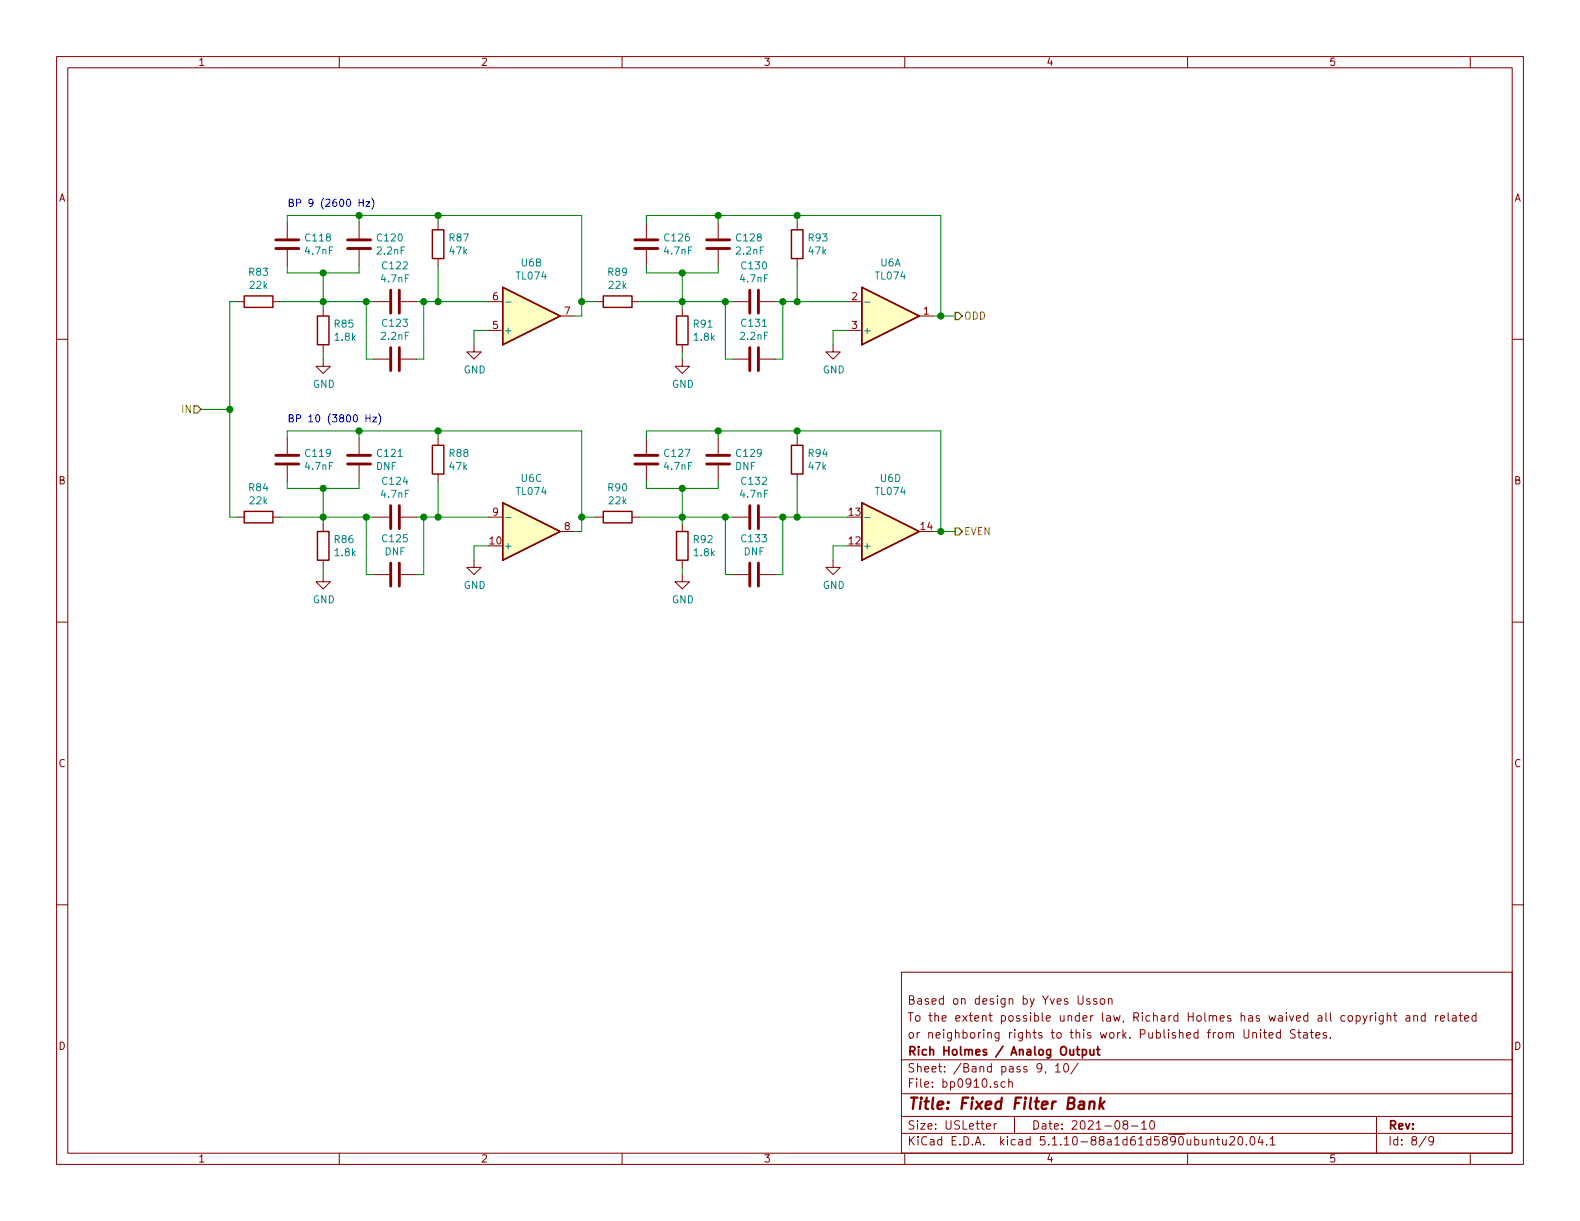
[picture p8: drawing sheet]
<svg xmlns="http://www.w3.org/2000/svg" width="279mm" height="216mm" viewBox="0 0 279 216" stroke-linecap="round" stroke-linejoin="round" font-family="sans-serif">
<g fill="none" stroke="#840000" stroke-width=".18">
<path d="M10 10h259.4v195.9h-259.4zM12 12h255.4v191.9h-255.4zM60 10v2M110 10v2M160 10v2M210 10v2M260 10v2M50.8 39.4v2.8M63.5 39.4v2.8M77.5 39.4v1.2M114.3 39.4v2.8M127 39.4v2.8"/>
<path d="M141 39.4v1.2M10 60h2M41.9 53.3h1.3M48.3 53.3h1.2M50.8 44.2v2.8M57.1 54.6v1.3M63.5 44.2v2.8M66 53.3h2.8M70.9 53.3h2.8M77.5 45.7v1.3M86.4 53.3h2.5M86.4 58.4h2.5"/>
<path d="M99.1 55.9h2.5M105.4 53.3h1.3M111.8 53.3h1.2M114.3 44.2v2.8M120.6 54.6v1.3M127 44.2v2.8M129.5 53.3h2.8M134.4 53.3h2.8M141 45.7v1.3M149.9 53.3h2.5M149.9 58.4h2.5M162.6 55.9h2.5"/>
<path d="M267.4 60h2M50.8 77.5v2.8M57.1 63.5v1.3h1.3l-1.3 1.2-1.2-1.2h1.2M57.1 61v1.2M63.5 77.5v2.8M66 63.5h2.8M70.9 63.5h2.8M77.5 77.5v1.2M83.8 61v1.2h1.3l-1.3 1.3-1.3-1.3h1.3M114.3 77.5v2.8M120.6 63.5v1.3h1.3l-1.3 1.2-1.2-1.2h1.2M120.6 61v1.2"/>
<path d="M127 77.5v2.8M129.5 63.5h2.8M134.4 63.5h2.8M141 77.5v1.2M147.3 61v1.2h1.3l-1.3 1.3-1.3-1.3h1.3M41.9 91.4h1.3M48.3 91.4h1.2M50.8 82.3v2.8M57.1 92.7v1.3M57.1 99.1v1.2M63.5 82.3v2.8M66 91.4h2.8"/>
<path d="M70.9 91.4h2.8M77.5 83.8v1.3M83.8 99.1v1.2h1.3l-1.3 1.3-1.3-1.3h1.3M86.4 91.4h2.5M99.1 94h2.5M105.4 91.4h1.3M111.8 91.4h1.2M114.3 82.3v2.8M120.6 92.7v1.3M120.6 99.1v1.2M127 82.3v2.8M129.5 91.4h2.8"/>
<path d="M134.4 91.4h2.8M141 83.8v1.3M147.3 99.1v1.2h1.3l-1.3 1.3-1.3-1.3h1.3M10 110h2M57.1 101.6v1.3h1.3l-1.3 1.2-1.2-1.2h1.2M66 101.6h2.8M70.9 101.6h2.8M120.6 101.6v1.3h1.3l-1.3 1.2-1.2-1.2h1.2M129.5 101.6h2.8M134.4 101.6h2.8M267.4 110h2M10 160h2"/>
<path d="M267.4 160h2M159.4 171.9h108v32h-108zM190.7 176.1v1.2l.2 .3h.3l.3-.3v-1.2M192.7 176.7l-.3-.1-.2 .2v.2l.5 .1v.4h-.5M193.9 176.7l-.3-.1-.2 .2v.2l.5 .1v.4h-.5M194.6 176.7l.3-.1 .4 .1v.7l-.2 .2-.5-.2zM196 176.7l.2-.1 .4 .1v.9M196 176.6v1M241 179.6l.4 1M241.8 179.6l-.6 1.3-.2 .2M242.3 179.6v1M242.7 179.6l-.4 .3"/>
<path d="M243.3 179.1v.1M243.3 179.6v1M244.6 179.6v1.2l-.3 .3-.3-.1M244.6 179.7l-.4-.1-.3 .3 .1 .6h.6M245.3 179.7l.2-.1 .4 .1v.9M245.3 179.1v1.5M246.5 179.6h.5M246.7 179.1v1.3l.3 .2M248.7 179.7h.6v.9M249.3 179.9l-.5 .1-.2 .2 .2 .4 .5-.1M250 179.7h.1a.37 .37 0 0 1 .6 .1v.8M250 179.6v1"/>
<path d="M252 179.7l-.4-.1-.3 .3 .1 .5 .2 .2 .4-.1M252 179.1v1.5M253.9 179.6v1M254.3 179.6l-.4 .3M256.1 179.1v1.3l.2 .2M256.9 179.7h.6v.9M257.5 179.9l-.5 .1-.2 .2 .2 .4 .5-.1M258 179.6h.6M258.2 179.1v1.3l.4 .2M261 179.7l-.4-.1-.3 .3 .1 .5 .2 .2 .4-.1M261 179.1v1.5M159.4 197.4h108"/>
<path d="M159.4 193.4h108M159.4 187.4h108M174.4 199.2l.8-.2-.1-.2-.4-.1-.3 .2 .1 .7h.6M175.8 198.7v1M176.2 198.7l-.3 .1-.1 .2M176.4 191.3h-.4l-.2 .2 .1 .2 .5 .1v.4h-.6M177.7 191.3h-.4l-.3 .2 .1 .6 .2 .2 .4-.1M178.4 191.4l.2-.1h.3l.1 1M178.4 190.8v1.5M179.4 197.4v3M184.2 188.7l-.3 .3-.4-.1-.1-.2v-.4l.1-.2h.4l.2 .1a1.19 1.19 0 0 1-.2 1.3l-.4 .1M184.9 189.5l-.1 .3"/>
<path d="M186.7 188.5l.4-.4v1.5M186.7 189.6h.8M188.2 188.2l.2-.1a.8 .8 0 0 1 .6 .7 .8 .8 0 0 1-.6 .8l-.2-.2-.1-.4zM190.7 188l-1.3 1.9M198.9 198.8l-.3-.3 .1-.2a.48 .48 0 0 1 .6-.1l.1 .3-.1 .3-.6 .1a.48 .48 0 0 0 0 .6l.2 .2 .5-.2v-.4l-.2-.3M200.1 199.1h1.1M201.9 198.6l.4-.4v1.5M201.9 199.7h.8M203.5 198.2h.2a.8 .8 0 0 1 .5 .7 .8 .8 0 0 1-.5 .8 1 1 0 0 1-.2-1.5zM220 182.1v1.2l.3 .3 .5-.2v-1.3M221.5 182.7h.1a.37 .37 0 0 1 .6 .1v.8M221.5 182.6v1"/>
<path d="M222.9 182.1v.1M222.9 182.6v1M223.4 182.6h.6M223.6 182.1v1.3l.4 .2M224.4 183.1l.7-.2-.1-.2-.4-.1-.2 .2 .1 .7h.5M226.4 182.7l-.4-.1-.3 .3 .1 .5 .2 .2 .4-.1M226.4 182.1v1.5M229 182.1h-.5l-.3 .2 .1 .4 .7 .3v.4l-.2 .2-.6-.1M229.5 182.6h.5M229.7 182.1v1.3l.3 .2M230.5 182.7h.6l.1 .9M231.2 182.9l-.5 .1-.2 .2v.3l.2 .1 .5-.1"/>
<path d="M231.7 182.6h.6M231.9 182.1v1.3l.4 .2M232.7 183.1l.7-.2-.1-.2-.4-.1-.2 .2 .1 .7h.5M234.5 182.7a.37 .37 0 0 0-.5 .1v.2l.5 .1 .1 .2-.2 .3-.4-.1M235.3 183.4v.2M243.4 197.4v6.5M254.7 180.1l.7-.2v-.2l-.5-.1-.2 .2 .1 .7h.6M259 180.1l.7-.2v-.2l-.5-.1-.2 .2 .1 .7h.6M60 203.9v2M110 203.9v2M159.4 200.4h108M160 203.9v2"/>
<path d="M210 203.9v2M214 201.6l.2-.1h.4v1M214 201.5v1M215.1 201.5h.6M215.3 201v1.3l.4 .2M216.2 201.5l.1 .9 .3 .1 .2-.2M216.8 201.5v1M217.5 201.1l.2-.1h.4l.2 .4-.9 1.1h.9M219 201.1l.4-.1a.94 .94 0 0 1 0 1.5l-.4-.3-.1-.7zM220.4 202.3v.2M221.2 201.1l.3-.1a.94 .94 0 0 1 0 1.5 .82 .82 0 0 1-.3-1.4zM222.8 200.9l-.3 1.1h.9"/>
<path d="M223.2 201.5v1M224 202.3v.2M224.6 201.4l.4-.4v1.5M224.6 202.5h.9M252.2 200.9l-1.2 1.9M253.5 201.6l-.3 .3-.4-.1-.1-.2v-.4l.1-.2h.4l.2 .1a1.19 1.19 0 0 1-.2 1.3l-.4 .1M260 203.9v2"/>
</g>
<path d="M190.9 194.8h.8l-.1 1.3M191.7 195.2l-.6 .1a.4 .4 0 0 0-.4 .4 .4 .4 0 0 0 .3 .4l.6-.1M192.7 194.9a.52 .52 0 0 1 .9 .1l-.2 1.1M192.7 194.8l-.1 1.3M194.6 194.1l-.2 2M194.7 195.3l.4 .8M195.3 194.8l-.8 .7" fill="none" stroke="#840000" stroke-width=".41"/>
<path d="M190.3 185.6h.6M190.6 185.1v1.3l.3 .2M191.4 185.6h.4l.3 .3-.1 .5-.2 .2-.4-.1M191.4 185.6v1.5M192.8 185.6v.8a.39 .39 0 0 0 .6 0M193.4 185.6v1M193.9 185.6h.6M194.1 185.1v1.3l.4 .2" fill="none" stroke="#840000" stroke-width=".3"/>
<g fill="none" stroke="#840000" stroke-width=".25">
<path d="M43.2 52.3h5.1v2.1h-5.1zM56.1 55.9h2.1v5.1h-2.1zM76.5 40.6h2v5.1h-2zM88.9 50.8l10.2 5.1-10.2 5.1zM106.7 52.3h5.1v2.1h-5.1zM119.6 55.9h2.1v5.1h-2.1zM140 40.6h2v5.1h-2zM152.4 50.8l10.2 5.1-10.2 5.1zM76.5 78.7h2v5.1h-2zM140 78.7h2v5.1h-2zM43.2 90.4h5.1v2.1h-5.1zM56.1 94h2.1v5.1h-2.1z"/>
<path d="M88.9 88.9l10.2 5.1-10.2 5.1zM106.7 90.4h5.1v2.1h-5.1zM119.6 94h2.1v5.1h-2.1zM152.4 88.9l10.2 5.1-10.2 5.1z"/>
</g>
<g fill="#ffffc2" stroke="#ffffc2" stroke-width=".18">
<path d="M152.4 50.8l10.2 5.1-10.2 5.1z"/>
<path d="M88.9 88.9l10.2 5.1-10.2 5.1z"/>
<path d="M152.4 88.9l10.2 5.1-10.2 5.1z"/>
<path d="M88.9 50.8l10.2 5.1-10.2 5.1z"/>
</g>
<path d="M89.4 53.4h1M152.9 53.4h1M89.4 91.5h1M152.9 91.5h1" fill="none" stroke="#008484" stroke-width=".18"/>
<g fill="none" stroke="#840000" stroke-width=".51">
<path d="M48.8 43.9h4M48.8 42.4h4M61.5 43.9h4M61.5 42.4h4M69.1 51.3v4.1M70.6 51.3v4.1M112.3 43.9h4M112.3 42.4h4M125 43.9h4M125 42.4h4M132.6 51.3v4.1M134.1 51.3v4.1"/>
<path d="M69.1 61.5v4M70.6 61.5v4M132.6 61.5v4M134.1 61.5v4M48.8 82h4M48.8 80.5h4M61.5 82h4M61.5 80.5h4M69.1 89.4v4.1M69.1 99.6v4M70.6 89.4v4.1M70.6 99.6v4"/>
<path d="M112.3 82h4M112.3 80.5h4M125 82h4M125 80.5h4M132.6 89.4v4.1M132.6 99.6v4M134.1 89.4v4.1M134.1 99.6v4"/>
</g>
<g fill="none" stroke="#008400" stroke-width=".18">
<path d="M50.8 39.4v-1.3h52.1v17.8h-1.3M63.5 38.1v1.3M77.5 38.1v1.3M114.3 39.4v-1.3h52.1v17.8M127 38.1v1.3M141 38.1v1.3M41.9 53.3h-1.3v38.1h1.3M49.5 53.3h16.5M50.8 47v1.3h12.7v-1.3M57.1 48.3v6.3M64.8 53.3v10.2h1.2M73.7 53.3h12.7"/>
<path d="M74.9 53.3v10.2h-1.2M77.5 47v6.3M86.4 58.4h-2.6v2.6M102.9 53.3h2.5M113 53.3h16.5M114.3 47v1.3h12.7v-1.3M120.6 48.3v6.3M128.3 53.3v10.2h1.2M137.2 53.3h12.7M138.4 53.3v10.2h-1.2M141 47v6.3M149.9 58.4h-2.6v2.6"/>
<path d="M165.1 55.9h3.8M35.6 72.4h5M50.8 77.5v-1.3h52.1v17.8h-1.3M57.1 62.2v1.3M63.5 76.2v1.3M77.5 76.2v1.3M114.3 77.5v-1.3h52.1v17.8M120.6 62.2v1.3M127 76.2v1.3M141 76.2v1.3M49.5 91.4h16.5M50.8 85.1v1.3h12.7v-1.3"/>
<path d="M57.1 86.4v6.3M64.8 91.4v10.2h1.2M73.7 91.4h12.7M74.9 91.4v10.2h-1.2M77.5 85.1v6.3M86.4 96.5h-2.6v2.6M102.9 91.4h2.5M113 91.4h16.5M114.3 85.1v1.3h12.7v-1.3M120.6 86.4v6.3M128.3 91.4v10.2h1.2M137.2 91.4h12.7"/>
<path d="M138.4 91.4v10.2h-1.2M141 85.1v6.3M149.9 96.5h-2.6v2.6M165.1 94h3.8M57.1 100.3v1.3M120.6 100.3v1.3"/>
</g>
<path d="M168.9 55.2h.6l.7 .7-.7 .6h-.6zM34.3 71.8h.6l.7 .6-.7 .6h-.6zM168.9 93.3h.6l.7 .7-.7 .6h-.6z" fill="none" stroke="#848400" stroke-width=".25"/>
<path d="M63.5 35.2v1.3M63.5 35.8h.7M64.2 35.2v1.3M64.7 35.7h.7l-.7 .8h.7M65.7 35.1a1.4 1.4 0 0 1 0 1.9M64.7 73.3v1.3M64.7 73.9h.7M65.4 73.3v1.3M65.9 73.8h.7l-.7 .8h.7M67 73.2a1.47 1.47 0 0 1 0 1.9" fill="none" stroke="#0000c2" stroke-width=".18"/>
<g fill="#008400" stroke="#008400" stroke-width=".25">
<circle cx="120.7" cy="53.3" r=".51"/>
<circle cx="138.4" cy="53.3" r=".51"/>
<circle cx="102.9" cy="91.4" r=".51"/>
<circle cx="128.3" cy="53.3" r=".51"/>
<circle cx="141" cy="53.3" r=".51"/>
<circle cx="120.7" cy="48.3" r=".51"/>
<circle cx="166.4" cy="94" r=".51"/>
<circle cx="141" cy="38.1" r=".51"/>
<circle cx="127" cy="38.1" r=".51"/>
<circle cx="102.9" cy="53.3" r=".51"/>
<circle cx="63.5" cy="38.1" r=".51"/>
<circle cx="77.5" cy="38.1" r=".51"/>
<circle cx="40.6" cy="72.4" r=".51"/>
<circle cx="74.9" cy="53.3" r=".51"/>
<circle cx="64.8" cy="53.3" r=".51"/>
<circle cx="77.5" cy="53.3" r=".51"/>
<circle cx="57.2" cy="48.3" r=".51"/>
<circle cx="127" cy="76.2" r=".51"/>
<circle cx="138.4" cy="91.4" r=".51"/>
<circle cx="166.4" cy="55.9" r=".51"/>
<circle cx="57.2" cy="53.3" r=".51"/>
<circle cx="57.2" cy="91.4" r=".51"/>
<circle cx="128.3" cy="91.4" r=".51"/>
<circle cx="63.5" cy="76.2" r=".51"/>
<circle cx="77.5" cy="76.2" r=".51"/>
<circle cx="57.2" cy="86.4" r=".51"/>
<circle cx="141" cy="91.4" r=".51"/>
<circle cx="77.5" cy="91.4" r=".51"/>
<circle cx="64.8" cy="91.4" r=".51"/>
<circle cx="120.7" cy="86.4" r=".51"/>
<circle cx="74.9" cy="91.4" r=".51"/>
<circle cx="120.7" cy="91.4" r=".51"/>
<circle cx="141" cy="76.2" r=".51"/>
</g>
<text font-size="2.8" fill="#840000" x="160.4" y="196.2">Title: Fixed Filter Bank</text>
<g font-size="2.1" fill="#840000">
<text x="160.4" y="177.6">Based on design by Yves Usson</text>
<text x="160.4" y="183.6">or neighboring rights to this work. Published from United States.</text>
<text x="160.4" y="180.6">To the extent possible under law, Richard Holmes has waived all copyright and related</text>
<text x="160.4" y="189.6">Sheet: /Band pass 9, 10/</text>
<text x="160.4" y="186.6">Rich Holmes / Analog Output</text>
<text x="160.4" y="192.3">File: bp0910.sch</text>
<text x="160.4" y="202.5">KiCad E.D.A. kicad 5.1.10-88a1d61d5890ubuntu20.04.1</text>
<text x="160.4" y="199.7">Size: USLetter</text>
<text x="182.4" y="199.7">Date: 2021-08-10</text>
<text x="245.4" y="199.7">Rev:</text>
<text x="245.4" y="202.5">Id: 8/9</text>
</g>
<g font-size="1.8" fill="#840000">
<text x="35" y="11.6">1</text>
<text x="85" y="11.6">2</text>
<text x="135" y="11.6">3</text>
<text x="185" y="11.6">4</text>
<text x="235" y="11.6">5</text>
<text x="10.4" y="35.6">A</text>
<text x="267.8" y="35.6">A</text>
<text x="87.1" y="53.1">6</text>
<text x="150.6" y="53.1">2</text>
<text x="87.1" y="58.2">5</text>
<text x="99.8" y="55.6">7</text>
<text x="150.6" y="58.2">3</text>
<text x="163.3" y="55.6">1</text>
<text x="10.4" y="85.6">B</text>
<text x="267.8" y="85.6">B</text>
<text x="87.1" y="91.2">9</text>
<text x="99.8" y="93.7">8</text>
<text x="150.2" y="91.2">13</text>
<text x="162.9" y="93.7">14</text>
<text x="86.7" y="96.3">10</text>
<text x="150.2" y="96.3">12</text>
<text x="10.4" y="135.6">C</text>
<text x="267.8" y="135.6">C</text>
<text x="10.4" y="185.6">D</text>
<text x="267.8" y="185.6">D</text>
<text x="35" y="205.5">1</text>
<text x="85" y="205.5">2</text>
<text x="135" y="205.5">3</text>
<text x="185" y="205.5">4</text>
<text x="235" y="205.5">5</text>
</g>
<g font-size="1.8" fill="#0000c2">
<text x="50.8" y="36.6">BP 9 (2600 Hz)</text>
<text x="50.8" y="74.7">BP 10 (3800 Hz)</text>
</g>
<g font-size="1.8" fill="#008484">
<text x="54.1" y="45">4.7nF</text>
<text x="54.1" y="42.7">C118</text>
<text x="66.8" y="45">2.2nF</text>
<text x="66.8" y="42.7">C120</text>
<text x="67.7" y="47.6">C122</text>
<text x="79.5" y="42.7">R87</text>
<text x="79.6" y="45">47k</text>
<text x="92.2" y="47.1">U6B</text>
<text x="117.6" y="45">4.7nF</text>
<text x="117.6" y="42.7">C126</text>
<text x="130.3" y="45">2.2nF</text>
<text x="130.3" y="42.7">C128</text>
<text x="131.2" y="47.6">C130</text>
<text x="143" y="42.7">R93</text>
<text x="143.1" y="45">47k</text>
<text x="155.7" y="47.1">U6A</text>
<text x="44.1" y="48.8">R83</text>
<text x="44.2" y="51.1">22k</text>
<text x="67.5" y="49.9">4.7nF</text>
<text x="91.4" y="49.4">TL074</text>
<text x="107.6" y="48.8">R89</text>
<text x="107.7" y="51.1">22k</text>
<text x="131" y="49.9">4.7nF</text>
<text x="154.9" y="49.4">TL074</text>
<text x="59.2" y="57.9">R85</text>
<text x="67.7" y="57.8">C123</text>
<text x="89" y="59.1">+</text>
<text x="122.7" y="57.9">R91</text>
<text x="131.2" y="57.8">C131</text>
<text x="152.5" y="59.1">+</text>
<text x="59.3" y="60.2">1.8k</text>
<text x="67.5" y="60.1">2.2nF</text>
<text x="122.8" y="60.2">1.8k</text>
<text x="131" y="60.1">2.2nF</text>
<text x="55.3" y="68.6">GND</text>
<text x="82" y="66">GND</text>
<text x="118.8" y="68.6">GND</text>
<text x="145.5" y="66">GND</text>
<text x="54.1" y="83.1">4.7nF</text>
<text x="54.1" y="80.8">C119</text>
<text x="66.5" y="83.1">DNF</text>
<text x="66.8" y="80.8">C121</text>
<text x="79.5" y="80.8">R88</text>
<text x="79.6" y="83.1">47k</text>
<text x="117.6" y="83.1">4.7nF</text>
<text x="117.6" y="80.8">C127</text>
<text x="130" y="83.1">DNF</text>
<text x="130.3" y="80.8">C129</text>
<text x="143" y="80.8">R94</text>
<text x="143.1" y="83.1">47k</text>
<text x="44.1" y="86.9">R84</text>
<text x="44.2" y="89.2">22k</text>
<text x="67.5" y="88">4.7nF</text>
<text x="67.7" y="85.7">C124</text>
<text x="91.4" y="87.5">TL074</text>
<text x="92.2" y="85.2">U6C</text>
<text x="107.6" y="86.9">R90</text>
<text x="107.7" y="89.2">22k</text>
<text x="131" y="88">4.7nF</text>
<text x="131.2" y="85.7">C132</text>
<text x="154.9" y="87.5">TL074</text>
<text x="155.7" y="85.2">U6D</text>
<text x="67.7" y="95.9">C125</text>
<text x="131.2" y="95.9">C133</text>
<text x="59.2" y="96">R86</text>
<text x="59.3" y="98.3">1.8k</text>
<text x="68" y="98.2">DNF</text>
<text x="89" y="97.2">+</text>
<text x="122.7" y="96">R92</text>
<text x="122.8" y="98.3">1.8k</text>
<text x="131.5" y="98.2">DNF</text>
<text x="152.5" y="97.2">+</text>
<text x="55.3" y="106.7">GND</text>
<text x="82" y="104.1">GND</text>
<text x="118.8" y="106.7">GND</text>
<text x="145.5" y="104.1">GND</text>
</g>
<g font-size="1.8" fill="#848400">
<text x="170.4" y="56.5">ODD</text>
<text x="32.3" y="73">IN</text>
<text x="170.4" y="94.6">EVEN</text>
</g>
</svg>
